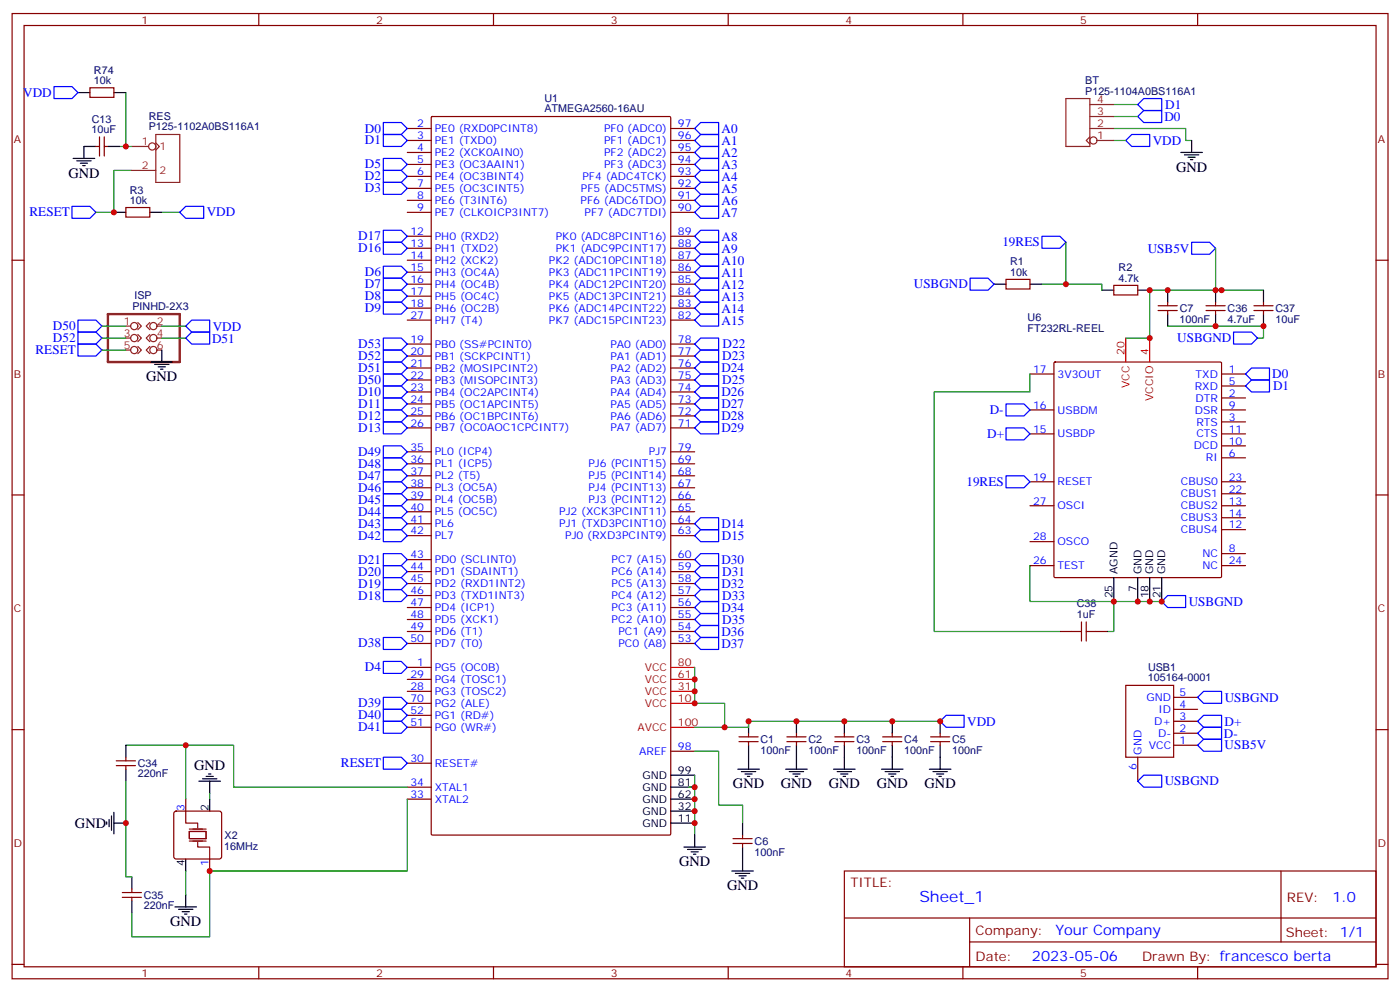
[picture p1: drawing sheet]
<svg xmlns="http://www.w3.org/2000/svg" width="412mm" height="292mm" viewBox="0 0 412 292" stroke-linecap="round" stroke-linejoin="round" font-family="sans-serif">
<g fill="none" stroke="#870000" stroke-width=".35">
<path d="M3.6 4h405.3v284.3h-405.3zM7.1 7.5h398.3v277.3h-398.3zM76.2 4v3.5M145.4 4v3.5M214.5 4v3.5M283.7 4v3.5M352.8 4v3.5M26.5 25.9h7v2.8h-7zM120 37.9h7M127.1 34.5l.3-.2h69.8l.3 .2 .1 211.1-.2 .3-70 .1-.3-.2zM197.6 37.9h7M28.3 43.1h1"/>
<path d="M29.3 40.3v5.7M30.7 40.3v5.7M30.7 43.1h1.1M120 41.4h7M120 44.9h7M120 52h7M120 55.5h7M120 59h7M120 48.4h7M197.6 41.4h7M197.6 44.9h7M197.6 52h7"/>
<path d="M197.6 55.5h7M197.6 59h7M197.6 48.4h7M3.6 76.7h3.5M37.1 61.1h7v2.9h-7zM120 76.7h7M120 62.5h7M120 73.1h7M120 69.6h7M197.6 76.7h7M197.6 62.5h7M197.6 73.1h7"/>
<path d="M197.6 69.6h7M405.4 76.7h3.5M120 87.2h7M120 83.7h7M120 80.2h7M120 90.8h7M120 94.3h7M197.6 87.2h7M197.6 83.7h7M197.6 80.2h7M197.6 90.8h7M197.6 94.3h7"/>
<path d="M296.4 82.3h7v2.8h-7zM328.1 84.1h7.1v2.8h-7.1zM341.2 90.1h5.6M341.2 91.5h5.6M344 89v1.1M344 91.5v1M355.3 90.1h5.6M355.3 91.5h5.6M358.1 89v1.1M358.1 91.5v1M369.4 90.1h5.6M369.4 91.5h5.6"/>
<path d="M372.2 89v1.1M372.2 91.5v1M120 115.5h7M120 119h7M120 111.9h7M120 104.9h7M120 108.4h7M120 101.4h7M197.6 115.5h7M197.6 119h7M197.6 111.9h7M197.6 104.9h7"/>
<path d="M197.6 108.4h7M197.6 101.4h7M303.4 110.2h7.1M310.5 106.8l.3-.2h48.7l.3 .2 .1 63-.2 .3h-48.9l-.3-.1zM359.9 113.7h7M359.9 110.2h7M359.9 117.2h7M120 126h7M120 136.6h7M120 122.5h7M120 133.1h7M197.6 126h7"/>
<path d="M197.6 136.6h7M197.6 122.5h7M197.6 133.1h7M303.4 120.8h7.1M303.4 127.8h7.1M359.9 134.9h7M359.9 120.8h7M359.9 131.3h7M359.9 127.8h7M359.9 124.3h7M3.6 145.8h3.5M120 157.8h7"/>
<path d="M120 140.2h7M120 143.7h7M120 147.2h7M120 150.7h7M120 154.3h7M197.6 157.8h7M197.6 140.2h7M197.6 143.7h7M197.6 147.2h7M197.6 150.7h7M197.6 154.3h7M303.4 149h7.1"/>
<path d="M303.4 141.9h7.1M303.4 159.6h7.1M359.9 156h7M359.9 149h7M359.9 152.5h7M359.9 141.9h7M359.9 145.5h7M405.4 145.8h3.5M120 171.9h7M120 179h7M120 175.4h7M120 168.4h7"/>
<path d="M120 164.9h7M197.6 171.9h7M197.6 179h7M197.6 175.4h7M197.6 168.4h7M197.6 164.9h7M303.4 166.6h7.1M359.9 166.6h7M359.9 163.1h7M120 196.6h7M120 186h7M120 182.5h7"/>
<path d="M120 189.5h7M197.6 186h7M197.6 182.5h7M197.6 189.5h7M312.2 186h3.6M322.8 186h3.6M3.6 214.9h3.5M120 214.2h7M120 210.7h7M120 207.2h7M120 203.7h7M120 200.1h7"/>
<path d="M217.7 217.1h5.6M217.7 218.5h5.6M220.5 216v1.1M220.5 218.5v1M231.8 217.1h5.7M231.8 218.5h5.7M234.6 216v1.1M234.6 218.5v1M245.9 217.1h5.7M245.9 218.5h5.7M248.7 216v1.1M248.7 218.5v1"/>
<path d="M260 217.1h5.7M260 218.5h5.7M262.9 216v1.1M262.9 218.5v1M274.1 217.1h5.7M274.1 218.5h5.7M277 216v1.1M277 218.5v1M331.6 201.9h14.2v21.2h-14.2zM345.8 219.5h7M345.8 216h7M345.8 212.5h7"/>
<path d="M345.8 209h7M345.8 205.4h7M405.4 214.9h3.5M34.3 224.1h5.6M34.3 225.5h5.6M37.1 223.1v1M37.1 225.5v1.1M51.4 239.1l.5-.2h12.7l.5 .2 .2 .5v12.7l-.2 .5-.5 .2h-12.7l-.5-.2-.2-.5v-12.7zM54.7 235.4v3.5M120 224.8h7M120 231.9h7M120 235.4h7"/>
<path d="M197.6 221.3h7M335.2 223.1v7M61.8 253v3.6M215.9 247.1h5.7M215.9 248.5h5.7M218.8 246v1.1M218.8 248.5v1M248.7 256.6h156.7v28.2h-156.7zM377.4 256.6v20.9M36 262.9h5.7M36 264.3h5.7M38.8 261.9v1"/>
<path d="M38.8 264.3v1.1M248.8 270.4h156.4M285.7 277.5h119.5M285.7 270.4v14.1M3.6 284.1h3.5M76.2 284.8v3.5M145.4 284.8v3.5M214.5 284.8v3.5M283.7 284.8v3.5M352.8 284.8v3.5M405.4 284.1h3.5"/>
</g>
<path d="M331.6 99.6v7M338.7 99.6v7M197.6 196.6h7M197.6 214.2h7M197.6 203.7h7M197.6 207.2h7M197.6 200.1h7" fill="none" stroke="#f00" stroke-width=".35"/>
<g fill="none" stroke="#000" stroke-width=".35">
<path d="M23 27.3h3.5M33.5 27.3h3.6M21.6 46.7h6.3M22.6 47.4h4.2M23.7 48.1h2.1M24.4 48.8h.7M28.3 43.1h-3.6v3.6M31.8 43.1h3.5M347.9 44.9h6.3M348.9 45.6h4.3M350 46.3h2.1M350.7 47h.7"/>
<path d="M351 41.4v3.5M33.5 62.5h3.6M44.1 62.5h3.6M292.8 83.7h3.6M303.4 83.7h3.6M324.6 85.5h3.5M335.2 85.5h3.5M344 85.5v3.5M344 92.5v3.6M358.1 85.5v3.5M358.1 92.5v3.6M372.2 85.5v3.5"/>
<path d="M372.2 92.5v3.6M44.5 106.6h6.3M45.5 107.4h4.3M46.6 108.1h2.1M47.3 108.8h.7M47.7 103.1v3.5M328.1 170.1v7.1M335.2 170.1v7.1M338.7 170.1v7.1M342.2 170.1v7.1M37.1 219.5v3.6M220.5 212.5v3.5"/>
<path d="M220.5 219.5v7.1M234.6 212.5v3.5M234.6 219.5v7.1M248.7 212.5v3.5M248.7 219.5v7.1M262.9 212.5v3.5M262.9 219.5v7.1M277 212.5v3.5M277 219.5v7.1M33.5 239.3v6.3M37.1 226.6v3.5M58.6 230.1h6.3"/>
<path d="M59.7 229.4h4.2M60.7 228.7h2.1M61.4 228h.7M61.8 230.1v3.5M61.8 235.4v3.5M197.6 238.9h7M197.6 231.9h7M197.6 228.4h7M197.6 235.4h7M217.3 226.6h6.4M218.4 227.3h4.2M219.5 228h2.1"/>
<path d="M220.2 228.7h.7M231.5 226.6h6.3M232.5 227.3h4.2M233.6 228h2.1M234.3 228.7h.7M245.6 226.6h6.3M246.6 227.3h4.3M247.7 228h2.1M248.4 228.7h.7M259.7 226.6h6.3M260.7 227.3h4.3M261.8 228h2.1"/>
<path d="M262.5 228.7h.7M273.8 226.6h6.3M274.8 227.3h4.3M275.9 228h2.1M276.6 228.7h.7M31.4 242.1v.7M32.1 241.4v2.1M32.8 240.3v4.3M33.5 242.5h3.6M38.8 258.3v3.6M54.7 253v3.6M197.6 242.5h7"/>
<path d="M201.5 249.5h6.3M202.5 250.2h4.3M203.6 250.9h2.1M204.3 251.6h.7M204.6 246v3.5M215.6 256.6h6.3M216.6 257.3h4.3M217.7 258h2.1M218.4 258.7h.7M218.8 242.5v3.5M218.8 249.5v7.1M38.8 265.4v3.5"/>
<path d="M51.5 267.2h6.4M52.6 267.9h4.2M53.7 268.6h2.1M54.4 269.3h.7M54.7 263.6v3.6"/>
</g>
<g fill="none" stroke="#008700" stroke-width=".35">
<path d="M37.1 27.3v15.8M328.1 37.9h21.2v3.5h1.7M328.1 30.8h7.1M328.1 34.3h7.1M35.3 43.1h3.5M38.8 50.2h-5.3v12.3h-5.2M328.1 41.4h3.5M47.7 62.5h5.3M314 71.4v12.3h-7M358.1 73.1v12.4h14.1M30 96.1h7.1M30 99.6h7.1"/>
<path d="M47.7 96.1h7M47.7 99.6h7M314 83.7h10.6v1.8M344 96.1h28.2v3.5h-1.7M359.9 85.5h-21.2v14.1h-7.1M30 103.1h7.1M303.4 110.2v5.3h-28.2v70.5h37M303.4 166.6v10.6h24.7M342.2 177.2h-14.1v8.8h-1.7M204.6 196.6v10.6h8.9v7h-8.9M37.1 219.5h17.6M277 212.5h-56.5v1.7h-7"/>
<path d="M37.1 230.1v28.2h1.7M61.8 233.6v1.8M120 231.9h-51.2v-12.4h-14.1v15.9M120 235.4v21.2h-58.2v19.4h-23v-7.1M204.6 221.3h7.1v15.9h7.1v5.3M204.6 228.4v3.5h-1.7M204.6 231.9v14.1M54.7 256.6v7"/>
</g>
<g fill="none" stroke="#00f" stroke-width=".35">
<path d="M15.9 25.5h5.3l1.8 1.8-1.8 1.7h-5.3zM112.9 36.1h5.3l1.8 1.8-1.8 1.7h-5.3zM112.9 39.6h5.3l1.8 1.8-1.8 1.7h-5.3zM204.6 37.9l1.8-1.8h5.3v3.5h-5.3zM335.2 30.8l1.7-1.8h5.3v3.6h-5.3zM335.2 34.3l1.7-1.7h5.3v3.5h-5.3zM112.9 50.2h5.3l1.8 1.8-1.8 1.7h-5.3zM112.9 53.7h5.3l1.8 1.8-1.8 1.8h-5.3zM112.9 46.7h5.3l1.8 1.7-1.8 1.8h-5.3zM204.6 41.4l1.8-1.8h5.3v3.5h-5.3zM204.6 44.9l1.8-1.8h5.3v3.6h-5.3zM204.6 48.4l1.8-1.7h5.3v3.5h-5.3z"/>
<path d="M204.6 52l1.8-1.8h5.3v3.5h-5.3zM204.6 55.5l1.8-1.8h5.3v3.6h-5.3zM204.6 59l1.8-1.7h5.3v3.5h-5.3zM331.6 41.4l1.8-1.8h5.3v3.5h-5.3zM21.2 60.8h5.3l1.8 1.7-1.8 1.8h-5.3zM54.7 60.8h5.3v3.5h-5.3l-1.7-1.8zM112.9 78.4h5.3l1.8 1.8-1.8 1.8h-5.3zM112.9 71.4h5.3l1.8 1.7-1.8 1.8h-5.3zM112.9 67.8h5.3l1.8 1.8-1.8 1.8h-5.3zM204.6 69.6l1.8-1.8h5.3v3.6h-5.3zM204.6 73.1l1.8-1.7h5.3v3.5h-5.3zM204.6 76.7l1.8-1.8h5.3v3.5h-5.3z"/>
<path d="M206.4 60.8h5.3v3.5h-5.3l-1.8-1.8zM206.4 78.4h5.3v3.6h-5.3l-1.8-1.8zM307 69.6h5.2l1.8 1.8-1.8 1.7h-5.2zM351 71.4h5.3l1.8 1.7-1.8 1.8h-5.3zM23 94.3h5.3l1.7 1.8-1.7 1.7h-5.3zM23 97.8h5.3l1.7 1.8-1.7 1.8h-5.3zM54.7 99.6l1.8-1.8h5.3v3.6h-5.3zM56.5 94.3h5.3v3.5h-5.3l-1.8-1.7zM112.9 82h5.3l1.8 1.7-1.8 1.8h-5.3zM112.9 85.5h5.3l1.8 1.7-1.8 1.8h-5.3zM112.9 89h5.3l1.8 1.8-1.8 1.7h-5.3zM112.9 99.6h5.3l1.8 1.8-1.8 1.7h-5.3z"/>
<path d="M204.6 83.7l1.8-1.7h5.3v3.5h-5.3zM204.6 87.2l1.8-1.7h5.3v3.5h-5.3zM204.6 90.8l1.8-1.8h5.3v3.5h-5.3zM204.6 94.3l1.8-1.8h5.3v3.6h-5.3zM285.8 82h5.3l1.7 1.7-1.7 1.8h-5.3zM363.4 97.8h5.3l1.8 1.8-1.8 1.8h-5.3zM23 101.4h5.3l1.7 1.7-1.7 1.8h-5.3zM112.9 113.7h5.3l1.8 1.8-1.8 1.7h-5.3zM112.9 117.2h5.3l1.8 1.8-1.8 1.8h-5.3zM112.9 110.2h5.3l1.8 1.7-1.8 1.8h-5.3zM112.9 106.6h5.3l1.8 1.8-1.8 1.8h-5.3zM112.9 103.1h5.3l1.8 1.8-1.8 1.7h-5.3z"/>
<path d="M204.6 101.4l1.8-1.8h5.3v3.5h-5.3zM204.6 104.9l1.8-1.8h5.3v3.5h-5.3zM204.6 108.4l1.8-1.8h5.3v3.6h-5.3zM204.6 111.9l1.8-1.7h5.3v3.5h-5.3zM204.6 115.5l1.8-1.8h5.3v3.5h-5.3zM204.6 119l1.8-1.8h5.3v3.6h-5.3zM296.4 119h5.3l1.7 1.8-1.7 1.7h-5.3zM366.9 110.2l1.8-1.8h5.3v3.5h-5.3zM366.9 113.7l1.8-1.8h5.3v3.6h-5.3zM112.9 120.8h5.3l1.8 1.7-1.8 1.8h-5.3zM112.9 124.3h5.3l1.8 1.7-1.8 1.8h-5.3zM112.9 138.4h5.3l1.8 1.8-1.8 1.7h-5.3z"/>
<path d="M112.9 134.9h5.3l1.8 1.7-1.8 1.8h-5.3zM112.9 131.3h5.3l1.8 1.8-1.8 1.8h-5.3zM204.6 122.5l1.8-1.7h5.3v3.5h-5.3zM204.6 126l1.8-1.7h5.3v3.5h-5.3zM296.4 126h5.3l1.7 1.8-1.7 1.8h-5.3zM112.9 156h5.3l1.8 1.8-1.8 1.8h-5.3zM112.9 152.5h5.3l1.8 1.8-1.8 1.7h-5.3zM112.9 149h5.3l1.8 1.7-1.8 1.8h-5.3zM112.9 145.5h5.3l1.8 1.7-1.8 1.8h-5.3zM112.9 141.9h5.3l1.8 1.8-1.8 1.8h-5.3zM204.6 154.3l1.8-1.8h5.3v3.5h-5.3zM204.6 157.8l1.8-1.8h5.3v3.6h-5.3z"/>
<path d="M296.4 140.2h5.3l1.7 1.7-1.7 1.8h-5.3zM112.9 173.7h5.3l1.8 1.7-1.8 1.8h-5.3zM112.9 170.1h5.3l1.8 1.8-1.8 1.8h-5.3zM112.9 166.6h5.3l1.8 1.8-1.8 1.7h-5.3zM112.9 163.1h5.3l1.8 1.8-1.8 1.7h-5.3zM204.6 164.9l1.8-1.8h5.3v3.5h-5.3zM204.6 168.4l1.8-1.8h5.3v3.5h-5.3zM204.6 171.9l1.8-1.8h5.3v3.6h-5.3zM204.6 175.4l1.8-1.7h5.3v3.5h-5.3zM204.6 179l1.8-1.8h5.3v3.5h-5.3zM344 175.4h5.3v3.6h-5.3l-1.8-1.8zM112.9 194.8h5.3l1.8 1.8-1.8 1.8h-5.3z"/>
<path d="M112.9 187.8h5.3l1.8 1.7-1.8 1.8h-5.3zM204.6 182.5l1.8-1.8h5.3v3.6h-5.3zM204.6 186l1.8-1.7h5.3v3.5h-5.3zM204.6 189.5l1.8-1.7h5.3v3.5h-5.3zM112.9 205.4h5.3l1.8 1.8-1.8 1.8h-5.3zM112.9 209h5.3l1.8 1.7-1.8 1.8h-5.3zM112.9 212.5h5.3l1.8 1.7-1.8 1.8h-5.3zM277 212.5l1.7-1.8h5.3v3.5h-5.3zM352.8 205.4l1.8-1.7h5.3v3.5h-5.3zM352.8 216l1.8-1.8h5.3v3.6h-5.3zM352.8 219.5l1.8-1.7h5.3v3.5h-5.3zM354.6 210.7h5.3v3.5h-5.3l-1.8-1.7z"/>
<path d="M112.9 223.1h5.3l1.8 1.7-1.8 1.8h-5.3zM335.2 230.1l1.7-1.7h5.3v3.5h-5.3z"/>
</g>
<path d="M54.7 238.9v3.6h3.5v1.4M55.8 244.9h4.9v2.2h-4.9zM55.8 247.8h4.9M55.8 244.2h4.9M58.2 248.1v1.4h3.6v3.5" fill="none" stroke="#870012" stroke-width=".35"/>
<path d="M315.8 186h2.8M318.6 183.2v5.6M320 186h2.8M320 183.2v5.6" fill="none" stroke="#a10000" stroke-width=".35"/>
<path d="M31.8 92.5h21.2v14.1h-21.2z" fill="none" stroke="#8c2424" stroke-width=".71"/>
<g fill="none" stroke="#8c2424" stroke-width=".35">
<path d="M45.9 39.6h7.1v14.1h-7.1zM314 29h7.1v14.1h-7.1zM321.1 37.9h7M321.1 34.3h7M321.1 30.8h7M38.8 43.1h5M38.8 50.2h7.1M45.9 42.1l1.1 1-1.1 1.1M321.1 40.3l-1.1 1.1 1.1 1M323.2 41.4h4.9M37.1 96.1h1.4M37.1 99.6h1.4"/>
<path d="M40.6 95l1.1 1.1-1.1 1M40.6 98.5l1.1 1.1-1.1 1M44.1 95l-1 1.1 1 1M44.1 98.5l-1 1.1 1 1M46.2 96.1h1.5M46.2 99.6h1.5M37.1 103.1h1.4M40.6 102.1l1.1 1-1.1 1.1M44.1 102.1l-1 1 1 1.1M46.2 103.1h1.5"/>
<circle cx="44.8" cy="43.1" r="1.06"/>
<circle cx="322.1" cy="41.4" r="1.06"/>
<circle cx="39.5" cy="96.1" r="1.06"/>
<circle cx="39.5" cy="99.6" r="1.06"/>
<circle cx="45.2" cy="96.1" r="1.06"/>
<circle cx="45.2" cy="99.6" r="1.06"/>
<circle cx="39.5" cy="103.1" r="1.06"/>
<circle cx="45.2" cy="103.1" r="1.06"/>
</g>
<g fill="#c00">
<circle cx="204.6" cy="207.2" r=".88"/>
<circle cx="204.6" cy="203.7" r=".88"/>
<circle cx="204.6" cy="200.1" r=".88"/>
<circle cx="213.5" cy="214.2" r=".88"/>
<circle cx="220.5" cy="212.5" r=".88"/>
<circle cx="234.6" cy="212.5" r=".88"/>
<circle cx="248.7" cy="212.5" r=".88"/>
<circle cx="262.9" cy="212.5" r=".88"/>
<circle cx="204.6" cy="231.9" r=".88"/>
<circle cx="204.6" cy="235.4" r=".88"/>
<circle cx="204.6" cy="238.9" r=".88"/>
<circle cx="204.6" cy="242.5" r=".88"/>
<circle cx="277" cy="212.5" r=".88"/>
<circle cx="54.7" cy="219.5" r=".88"/>
<circle cx="61.8" cy="256.6" r=".88"/>
<circle cx="37.1" cy="242.5" r=".88"/>
<circle cx="338.7" cy="99.6" r=".88"/>
<circle cx="359.9" cy="85.5" r=".88"/>
<circle cx="358.1" cy="85.5" r=".88"/>
<circle cx="344" cy="85.5" r=".88"/>
<circle cx="358.1" cy="96.1" r=".88"/>
<circle cx="372.2" cy="96.1" r=".88"/>
<circle cx="338.7" cy="85.5" r=".88"/>
<circle cx="328.1" cy="177.2" r=".88"/>
<circle cx="335.2" cy="177.2" r=".88"/>
<circle cx="338.7" cy="177.2" r=".88"/>
<circle cx="342.2" cy="177.2" r=".88"/>
<circle cx="314" cy="83.7" r=".88"/>
<circle cx="33.5" cy="62.5" r=".88"/>
<circle cx="37.1" cy="43.1" r=".88"/>
</g>
<text font-size="4.6" fill="#00f" x="270.8" y="265.6">Sheet_1</text>
<g font-size="4.2">
<text x="20.1" y="52.3">GND</text>
<text x="346.5" y="50.6">GND</text>
<text x="43.1" y="112.3">GND</text>
<text x="57.2" y="226.9">GND</text>
<text x="215.9" y="232.2">GND</text>
<text x="230" y="232.2">GND</text>
<text x="244.2" y="232.2">GND</text>
<text x="258.3" y="232.2">GND</text>
<text x="272.4" y="232.2">GND</text>
<text x="22.1" y="243.9">GND</text>
<text x="200.1" y="255.2">GND</text>
<text x="214.2" y="262.2">GND</text>
<text x="50.1" y="272.8">GND</text>
</g>
<g font-size="4.2" fill="#00f">
<text x="392.5" y="265.8">1.0</text>
<text x="310.9" y="275.4">Your Company</text>
<text x="304" y="283.2">2023-05-06</text>
</g>
<g font-size="3.9" fill="#00f">
<text x="6.8" y="28.4">VDD</text>
<text x="343" y="35.6">D0</text>
<text x="343.3" y="32.1">D1</text>
<text x="107.5" y="39.1">D0</text>
<text x="212.6" y="39">A0</text>
<text x="107.5" y="42.5">D1</text>
<text x="212.6" y="42.7">A1</text>
<text x="212.6" y="46.2">A2</text>
<text x="339.6" y="42.7">VDD</text>
<text x="107.5" y="53.1">D2</text>
<text x="107.5" y="49.6">D5</text>
<text x="212.6" y="49.7">A3</text>
<text x="212.6" y="53.3">A4</text>
<text x="107.5" y="56.7">D3</text>
<text x="212.6" y="56.8">A5</text>
<text x="8.7" y="63.8">RESET</text>
<text x="60.9" y="63.7">VDD</text>
<text x="212.6" y="60.3">A6</text>
<text x="212.6" y="63.8">A7</text>
<text x="105.5" y="70.8">D17</text>
<text x="212.6" y="70.9">A8</text>
<text x="105.5" y="74.3">D16</text>
<text x="212.6" y="78">A10</text>
<text x="212.6" y="74.4">A9</text>
<text x="295.3" y="72.6">19RES</text>
<text x="338.1" y="74.4">USB5V</text>
<text x="107.5" y="81.4">D6</text>
<text x="212.6" y="81.5">A11</text>
<text x="107.5" y="84.9">D7</text>
<text x="107.5" y="88.4">D8</text>
<text x="212.6" y="85">A12</text>
<text x="212.6" y="88.5">A13</text>
<text x="269.2" y="85">USBGND</text>
<text x="107.5" y="91.9">D9</text>
<text x="212.6" y="92.1">A14</text>
<text x="212.6" y="95.6">A15</text>
<text x="15.6" y="97.2">D50</text>
<text x="15.6" y="100.8">D52</text>
<text x="62.5" y="101">D51</text>
<text x="62.7" y="97.4">VDD</text>
<text x="346.8" y="100.9">USBGND</text>
<text x="10.5" y="104.3">RESET</text>
<text x="105.5" y="106">D52</text>
<text x="105.5" y="102.5">D53</text>
<text x="212.8" y="106.2">D23</text>
<text x="212.9" y="102.5">D22</text>
<text x="105.5" y="113.1">D50</text>
<text x="105.5" y="109.6">D51</text>
<text x="212.5" y="109.7">D24</text>
<text x="212.8" y="113.2">D25</text>
<text x="374.8" y="111.5">D0</text>
<text x="105.5" y="116.6">D10</text>
<text x="212.5" y="116.8">D26</text>
<text x="375" y="115">D1</text>
<text x="105.5" y="120.2">D11</text>
<text x="105.5" y="123.7">D12</text>
<text x="212.5" y="120.3">D27</text>
<text x="212.5" y="123.8">D28</text>
<text x="291.6" y="122">D-</text>
<text x="105.5" y="127.2">D13</text>
<text x="212.5" y="127.3">D29</text>
<text x="290.8" y="129">D+</text>
<text x="105.5" y="137.8">D48</text>
<text x="105.5" y="134.3">D49</text>
<text x="105.5" y="141.3">D47</text>
<text x="284.7" y="143.1">19RES</text>
<text x="105.5" y="148.4">D45</text>
<text x="105.5" y="144.9">D46</text>
<text x="105.5" y="155.4">D43</text>
<text x="105.5" y="151.9">D44</text>
<text x="212.5" y="155.6">D14</text>
<text x="105.5" y="159">D42</text>
<text x="212.7" y="159.2">D15</text>
<text x="105.5" y="166">D21</text>
<text x="212.5" y="166.1">D30</text>
<text x="105.5" y="173.1">D19</text>
<text x="105.5" y="169.5">D20</text>
<text x="212.5" y="173.2">D32</text>
<text x="212.8" y="169.7">D31</text>
<text x="105.5" y="176.6">D18</text>
<text x="212.8" y="176.7">D33</text>
<text x="350.2" y="178.4">USBGND</text>
<text x="212.5" y="180.3">D34</text>
<text x="212.8" y="183.8">D35</text>
<text x="105.5" y="190.7">D38</text>
<text x="212.5" y="187.3">D36</text>
<text x="212.5" y="190.8">D37</text>
<text x="107.5" y="197.8">D4</text>
<text x="105.5" y="208.4">D39</text>
<text x="360.8" y="206.7">USBGND</text>
<text x="105.5" y="211.9">D40</text>
<text x="105.5" y="215.4">D41</text>
<text x="284.9" y="213.8">VDD</text>
<text x="360.8" y="213.7">D+</text>
<text x="360.6" y="217.3">D-</text>
<text x="360.8" y="220.8">USB5V</text>
<text x="100.4" y="226">RESET</text>
<text x="343.1" y="231.4">USBGND</text>
</g>
<g font-size="3.9" fill="#800">
<text x="250.5" y="261.2">TITLE:</text>
<text x="379.1" y="265.8">REV:</text>
<text x="287.4" y="275.4">Company:</text>
<text x="378.8" y="276">Sheet: 1/1</text>
<text x="287.4" y="283">Date:</text>
<text x="336.5" y="283.1">Drawn By: francesco berta</text>
</g>
<g font-size="3.2" fill="#800">
<text x="41.7" y="7">1</text>
<text x="110.8" y="7">2</text>
<text x="180" y="7">3</text>
<text x="249.1" y="7">4</text>
<text x="318.2" y="7">5</text>
<text x="4.1" y="42.1">A</text>
<text x="405.9" y="42.1">A</text>
<text x="4.1" y="111.2">B</text>
<text x="405.9" y="111.2">B</text>
<text x="4.1" y="180.4">C</text>
<text x="405.9" y="180.4">C</text>
<text x="4.1" y="249.5">D</text>
<text x="405.9" y="249.5">D</text>
<text x="41.7" y="287.8">1</text>
<text x="110.8" y="287.8">2</text>
<text x="180" y="287.8">3</text>
<text x="249.1" y="287.8">4</text>
<text x="318.2" y="287.8">5</text>
</g>
<g font-size="3.2" fill="#000080">
<text x="27.7" y="21.8">R74</text>
<text x="27.7" y="24.8">10k</text>
<text x="160.4" y="29.9">U1</text>
<text x="319.7" y="28">P125-1104A0BS116A1</text>
<text x="319.7" y="24.8">BT</text>
<text x="43.8" y="35.2">RES</text>
<text x="160.4" y="33">ATMEGA2560-16AU</text>
<text x="27" y="39.3">10uF</text>
<text x="27" y="36.1">C13</text>
<text x="43.8" y="38.4">P125-1102A0BS116A1</text>
<text x="38.3" y="57">R3</text>
<text x="38.3" y="60.1">10k</text>
<text x="297.6" y="81.2">10k</text>
<text x="297.6" y="78.2">R1</text>
<text x="329.5" y="83">4.7k</text>
<text x="329.5" y="79.8">R2</text>
<text x="39.6" y="88.1">ISP</text>
<text x="39" y="91.2">PINHD-2X3</text>
<text x="302.7" y="94.7">U6</text>
<text x="347.5" y="95.1">100nF</text>
<text x="347.5" y="91.9">C7</text>
<text x="361.6" y="95.1">4.7uF</text>
<text x="361.6" y="91.9">C36</text>
<text x="375.7" y="95.1">10uF</text>
<text x="375.7" y="91.9">C37</text>
<text x="302.7" y="97.8">FT232RL-REEL</text>
<text x="317.2" y="178.9">C38</text>
<text x="317.2" y="182.1">1uF</text>
<text x="338.2" y="197.8">USB1</text>
<text x="338.2" y="200.7">105164-0001</text>
<text x="224.1" y="218.9">C1</text>
<text x="238.2" y="218.9">C2</text>
<text x="252.3" y="218.9">C3</text>
<text x="266.4" y="218.9">C4</text>
<text x="280.5" y="218.9">C5</text>
<text x="40.6" y="226">C34</text>
<text x="224" y="222.1">100nF</text>
<text x="238.2" y="222.1">100nF</text>
<text x="252.3" y="222.1">100nF</text>
<text x="266.4" y="222.1">100nF</text>
<text x="280.5" y="222.1">100nF</text>
<text x="40.6" y="228.9">220nF</text>
<text x="66" y="250.3">16MHz</text>
<text x="66.2" y="247.1">X2</text>
<text x="222.3" y="248.9">C6</text>
<text x="222.3" y="252.1">100nF</text>
<text x="42.4" y="267.7">220nF</text>
<text x="42.4" y="264.8">C35</text>
</g>
<g font-size="3.2" fill="#8d2323">
<text x="323.2" y="34">3</text>
<text x="323.2" y="30.4">4</text>
<text x="323.2" y="41">1</text>
<text x="323.2" y="37.5">2</text>
<text x="41.8" y="42.8">1</text>
<text x="47" y="44.2">1</text>
<text x="41.8" y="49.8">2</text>
<text x="47" y="51.3">2</text>
<text x="36.5" y="95.7">1</text>
<text x="46.2" y="95.7">2</text>
<text x="36.5" y="99.2">3</text>
<text x="46.2" y="99.2">4</text>
<text x="36.5" y="102.8">5</text>
<text x="46.2" y="102.8">6</text>
</g>
<g font-size="3.2" fill="#00f">
<text x="122.9" y="41">3</text>
<text x="122.9" y="37.5">2</text>
<text x="128.1" y="38.9">PE0 (RXD0PCINT8)</text>
<text x="177.9" y="38.9">PF0 (ADC0)</text>
<text x="199.7" y="41">96</text>
<text x="199.7" y="37.5">97</text>
<text x="122.9" y="44.6">4</text>
<text x="128.1" y="46">PE2 (XCK0AIN0)</text>
<text x="128.1" y="42.4">PE1 (TXD0)</text>
<text x="177.9" y="42.4">PF1 (ADC1)</text>
<text x="177.9" y="46">PF2 (ADC2)</text>
<text x="199.7" y="44.6">95</text>
<text x="122.9" y="51.6">6</text>
<text x="122.9" y="48.1">5</text>
<text x="128.1" y="53">PE4 (OC3BINT4)</text>
<text x="128.1" y="49.5">PE3 (OC3AAIN1)</text>
<text x="171.6" y="53">PF4 (ADC4TCK)</text>
<text x="177.9" y="49.5">PF3 (ADC3)</text>
<text x="199.7" y="51.6">93</text>
<text x="199.7" y="48.1">94</text>
<text x="122.9" y="55.1">7</text>
<text x="122.9" y="58.7">8</text>
<text x="128.1" y="56.6">PE5 (OC3CINT5)</text>
<text x="171.1" y="56.6">PF5 (ADC5TMS)</text>
<text x="199.7" y="55.1">92</text>
<text x="199.7" y="58.7">91</text>
<text x="122.9" y="62.2">9</text>
<text x="128.1" y="60.1">PE6 (T3INT6)</text>
<text x="128.1" y="63.6">PE7 (CLKOICP3INT7)</text>
<text x="171" y="60.1">PF6 (ADC6TDO)</text>
<text x="172.2" y="63.6">PF7 (ADC7TDI)</text>
<text x="199.7" y="62.2">90</text>
<text x="120.9" y="69.3">12</text>
<text x="128.1" y="70.7">PH0 (RXD2)</text>
<text x="163.7" y="70.7">PK0 (ADC8PCINT16)</text>
<text x="199.7" y="69.3">89</text>
<text x="120.9" y="76.3">14</text>
<text x="120.9" y="72.8">13</text>
<text x="128.1" y="77.7">PH2 (XCK2)</text>
<text x="128.1" y="74.2">PH1 (TXD2)</text>
<text x="161.7" y="77.7">PK2 (ADC10PCINT18)</text>
<text x="163.7" y="74.2">PK1 (ADC9PCINT17)</text>
<text x="199.7" y="76.3">87</text>
<text x="199.7" y="72.8">88</text>
<text x="120.9" y="79.8">15</text>
<text x="120.9" y="83.4">16</text>
<text x="128.1" y="81.2">PH3 (OC4A)</text>
<text x="161.7" y="81.2">PK3 (ADC11PCINT19)</text>
<text x="199.7" y="83.4">85</text>
<text x="199.7" y="79.8">86</text>
<text x="120.9" y="86.9">17</text>
<text x="128.1" y="84.8">PH4 (OC4B)</text>
<text x="128.1" y="88.3">PH5 (OC4C)</text>
<text x="161.7" y="88.3">PK5 (ADC13PCINT21)</text>
<text x="161.7" y="84.8">PK4 (ADC12PCINT20)</text>
<text x="199.7" y="86.9">84</text>
<text x="120.9" y="90.4">18</text>
<text x="120.9" y="93.9">27</text>
<text x="128.1" y="91.8">PH6 (OC2B)</text>
<text x="128.1" y="95.4">PH7 (T4)</text>
<text x="161.7" y="91.8">PK6 (ADC14PCINT22)</text>
<text x="161.7" y="95.4">PK7 (ADC15PCINT23)</text>
<text x="199.7" y="90.4">83</text>
<text x="199.7" y="93.9">82</text>
<text x="120.9" y="101">19</text>
<text x="199.7" y="101">78</text>
<text x="120.9" y="104.5">20</text>
<text x="128.1" y="105.9">PB1 (SCKPCINT1)</text>
<text x="128.1" y="102.4">PB0 (SS#PCINT0)</text>
<text x="179.8" y="105.9">PA1 (AD1)</text>
<text x="179.8" y="102.4">PA0 (AD0)</text>
<text x="199.7" y="104.5">77</text>
<text x="120.9" y="108.1">21</text>
<text x="120.9" y="111.6">22</text>
<text x="128.1" y="109.5">PB2 (MOSIPCINT2)</text>
<text x="128.1" y="113">PB3 (MISOPCINT3)</text>
<text x="179.8" y="113">PA3 (AD3)</text>
<text x="179.8" y="109.5">PA2 (AD2)</text>
<text x="199.7" y="111.6">75</text>
<text x="199.7" y="108.1">76</text>
<text x="304.3" y="109.8">17</text>
<text x="311.5" y="111.2">3V3OUT</text>
<text x="352.2" y="111.2">TXD</text>
<text x="362" y="113.3">5</text>
<text x="362" y="109.8">1</text>
<text x="120.9" y="118.6">24</text>
<text x="120.9" y="115.1">23</text>
<text x="128.1" y="116.5">PB4 (OC2APCINT4)</text>
<text x="179.8" y="116.5">PA4 (AD4)</text>
<text x="199.7" y="115.1">74</text>
<text x="199.7" y="118.6">73</text>
<text x="352" y="114.8">RXD</text>
<text x="352.2" y="118.3">DTR</text>
<text x="362" y="116.9">2</text>
<text x="120.9" y="122.2">25</text>
<text x="120.9" y="125.7">26</text>
<text x="128.1" y="123.6">PB6 (OC1BPCINT6)</text>
<text x="128.1" y="120.1">PB5 (OC1APCINT5)</text>
<text x="179.8" y="120.1">PA5 (AD5)</text>
<text x="179.8" y="123.6">PA6 (AD6)</text>
<text x="199.7" y="125.7">71</text>
<text x="199.7" y="122.2">72</text>
<text x="304.3" y="120.4">16</text>
<text x="311.5" y="121.8">USBDM</text>
<text x="352" y="121.8">DSR</text>
<text x="352.5" y="125.3">RTS</text>
<text x="362" y="120.4">9</text>
<text x="362" y="123.9">3</text>
<text x="128.1" y="127.1">PB7 (OC0AOC1CPCINT7)</text>
<text x="179.8" y="127.1">PA7 (AD7)</text>
<text x="304.3" y="127.5">15</text>
<text x="311.5" y="128.9">USBDP</text>
<text x="352.5" y="128.9">CTS</text>
<text x="362" y="131">10</text>
<text x="362" y="127.5">11</text>
<text x="120.9" y="132.8">35</text>
<text x="120.9" y="136.3">36</text>
<text x="128.1" y="134.2">PL0 (ICP4)</text>
<text x="128.1" y="137.7">PL1 (ICP5)</text>
<text x="173.3" y="137.7">PJ6 (PCINT15)</text>
<text x="191.2" y="134.2">PJ7</text>
<text x="199.7" y="136.3">69</text>
<text x="199.7" y="132.8">79</text>
<text x="351.7" y="132.4">DCD</text>
<text x="355.3" y="135.9">RI</text>
<text x="362" y="134.5">6</text>
<text x="120.9" y="139.8">37</text>
<text x="120.9" y="143.3">38</text>
<text x="128.1" y="141.2">PL2 (T5)</text>
<text x="173.3" y="141.2">PJ5 (PCINT14)</text>
<text x="199.7" y="139.8">68</text>
<text x="199.7" y="143.3">67</text>
<text x="304.3" y="141.6">19</text>
<text x="311.5" y="143">RESET</text>
<text x="347.9" y="143">CBUS0</text>
<text x="362" y="141.6">23</text>
<text x="120.9" y="146.9">39</text>
<text x="128.1" y="144.7">PL3 (OC5A)</text>
<text x="128.1" y="148.3">PL4 (OC5B)</text>
<text x="173.3" y="148.3">PJ3 (PCINT12)</text>
<text x="173.3" y="144.7">PJ4 (PCINT13)</text>
<text x="199.7" y="146.9">66</text>
<text x="304.3" y="148.6">27</text>
<text x="347.9" y="146.5">CBUS1</text>
<text x="362" y="148.6">13</text>
<text x="362" y="145.1">22</text>
<text x="120.9" y="150.4">40</text>
<text x="120.9" y="153.9">41</text>
<text x="128.1" y="151.8">PL5 (OC5C)</text>
<text x="128.1" y="155.3">PL6</text>
<text x="164.7" y="151.8">PJ2 (XCK3PCINT11)</text>
<text x="164.7" y="155.3">PJ1 (TXD3PCINT10)</text>
<text x="199.7" y="150.4">65</text>
<text x="199.7" y="153.9">64</text>
<text x="311.5" y="150">OSCI</text>
<text x="347.9" y="150">CBUS2</text>
<text x="347.9" y="153.6">CBUS3</text>
<text x="362" y="155.7">12</text>
<text x="362" y="152.2">14</text>
<text x="120.9" y="157.4">42</text>
<text x="128.1" y="158.9">PL7</text>
<text x="166.5" y="158.9">PJ0 (RXD3PCINT9)</text>
<text x="199.7" y="157.4">63</text>
<text x="304.3" y="159.2">28</text>
<text x="311.5" y="160.6">OSCO</text>
<text x="347.9" y="157.1">CBUS4</text>
<text x="120.9" y="164.5">43</text>
<text x="128.1" y="165.9">PD0 (SCLINT0)</text>
<text x="180.2" y="165.9">PC7 (A15)</text>
<text x="199.7" y="164.5">60</text>
<text x="304.3" y="166.3">26</text>
<text x="311.5" y="167.7">TEST</text>
<text x="354.2" y="167.7">NC</text>
<text x="354.2" y="164.1">NC</text>
<text x="362" y="166.3">24</text>
<text x="362" y="162.7">8</text>
<text x="120.9" y="171.6">45</text>
<text x="120.9" y="168">44</text>
<text x="128.1" y="173">PD2 (RXD1INT2)</text>
<text x="128.1" y="169.4">PD1 (SDAINT1)</text>
<text x="180.2" y="173">PC5 (A13)</text>
<text x="180.2" y="169.4">PC6 (A14)</text>
<text x="199.7" y="171.6">58</text>
<text x="199.7" y="168">59</text>
<text x="120.9" y="175.1">46</text>
<text x="120.9" y="178.6">47</text>
<text x="128.1" y="176.5">PD3 (TXD1INT3)</text>
<text x="180.2" y="176.5">PC4 (A12)</text>
<text x="199.7" y="178.6">56</text>
<text x="199.7" y="175.1">57</text>
<text x="120.9" y="182.1">48</text>
<text x="120.9" y="185.7">49</text>
<text x="128.1" y="180">PD4 (ICP1)</text>
<text x="128.1" y="183.6">PD5 (XCK1)</text>
<text x="180.2" y="183.6">PC2 (A10)</text>
<text x="180.2" y="180">PC3 (A11)</text>
<text x="199.7" y="185.7">54</text>
<text x="199.7" y="182.1">55</text>
<text x="120.9" y="189.2">50</text>
<text x="128.1" y="187.1">PD6 (T1)</text>
<text x="128.1" y="190.6">PD7 (T0)</text>
<text x="182.2" y="187.1">PC1 (A9)</text>
<text x="182.2" y="190.6">PC0 (A8)</text>
<text x="199.7" y="189.2">53</text>
<text x="122.9" y="196.3">1</text>
<text x="128.1" y="197.7">PG5 (OC0B)</text>
<text x="120.9" y="203.3">28</text>
<text x="120.9" y="199.8">29</text>
<text x="128.1" y="201.2">PG4 (TOSC1)</text>
<text x="120.9" y="206.8">70</text>
<text x="128.1" y="208.2">PG2 (ALE)</text>
<text x="128.1" y="204.7">PG3 (TOSC2)</text>
<text x="337.8" y="206.5">GND</text>
<text x="347.5" y="208.6">4</text>
<text x="347.5" y="205.1">5</text>
<text x="120.9" y="213.9">51</text>
<text x="120.9" y="210.4">52</text>
<text x="128.1" y="215.3">PG0 (WR#)</text>
<text x="128.1" y="211.8">PG1 (RD#)</text>
<text x="340" y="213.5">D+</text>
<text x="341.3" y="210">ID</text>
<text x="347.5" y="215.7">2</text>
<text x="347.5" y="212.1">3</text>
<text x="199.7" y="220.9">98</text>
<text x="338.5" y="220.6">VCC</text>
<text x="341.2" y="217.1">D-</text>
<text x="347.5" y="219.2">1</text>
<text x="120.9" y="224.5">30</text>
<text x="128.1" y="225.9">RESET#</text>
<text x="188.3" y="222.4">AREF</text>
<text x="334.8" y="226.8" transform="rotate(-90 334.8 226.8)">6</text>
<text x="336.2" y="222.4" transform="rotate(-90 336.2 222.4)">GND</text>
<text x="120.9" y="231.5">34</text>
<text x="128.1" y="232.9">XTAL1</text>
<text x="54.4" y="238.9" transform="rotate(-90 54.4 238.9)">3</text>
<text x="120.9" y="235.1">33</text>
<text x="128.1" y="236.5">XTAL2</text>
<text x="61.4" y="255.1" transform="rotate(-90 61.4 255.1)">1</text>
</g>
<g font-size="3.2" fill="#f00">
<text x="331.3" y="104.5" transform="rotate(-90 331.3 104.5)">20</text>
<text x="338.3" y="104.5" transform="rotate(-90 338.3 104.5)">4</text>
<text x="332.7" y="114.3" transform="rotate(-90 332.7 114.3)">VCC</text>
<text x="339.8" y="118.1" transform="rotate(-90 339.8 118.1)">VCCIO</text>
<text x="189.9" y="197.7">VCC</text>
<text x="199.7" y="196.3">80</text>
<text x="189.9" y="201.2">VCC</text>
<text x="199.7" y="203.3">31</text>
<text x="199.7" y="199.8">61</text>
<text x="189.9" y="204.7">VCC</text>
<text x="189.9" y="208.2">VCC</text>
<text x="199.7" y="206.8">10</text>
<text x="187.8" y="215.3">AVCC</text>
<text x="199.7" y="213.9">100</text>
</g>
<g font-size="3.2">
<text x="329.2" y="169.1" transform="rotate(-90 329.2 169.1)">AGND</text>
<text x="336.2" y="169.1" transform="rotate(-90 336.2 169.1)">GND</text>
<text x="339.8" y="169.1" transform="rotate(-90 339.8 169.1)">GND</text>
<text x="343.3" y="169.1" transform="rotate(-90 343.3 169.1)">GND</text>
<text x="327.8" y="176.3" transform="rotate(-90 327.8 176.3)">25</text>
<text x="334.8" y="174.3" transform="rotate(-90 334.8 174.3)">7</text>
<text x="338.3" y="176.3" transform="rotate(-90 338.3 176.3)">18</text>
<text x="341.9" y="176.3" transform="rotate(-90 341.9 176.3)">21</text>
<text x="189.3" y="232.9">GND</text>
<text x="189.3" y="229.4">GND</text>
<text x="199.7" y="231.5">81</text>
<text x="199.7" y="228">99</text>
<text x="61.4" y="238.9" transform="rotate(-90 61.4 238.9)">2</text>
<text x="189.3" y="240">GND</text>
<text x="189.3" y="236.5">GND</text>
<text x="199.7" y="238.6">32</text>
<text x="199.7" y="235.1">62</text>
<text x="189.3" y="243.5">GND</text>
<text x="199.7" y="242.1">11</text>
<text x="54.4" y="255.1" transform="rotate(-90 54.4 255.1)">4</text>
</g>
</svg>
